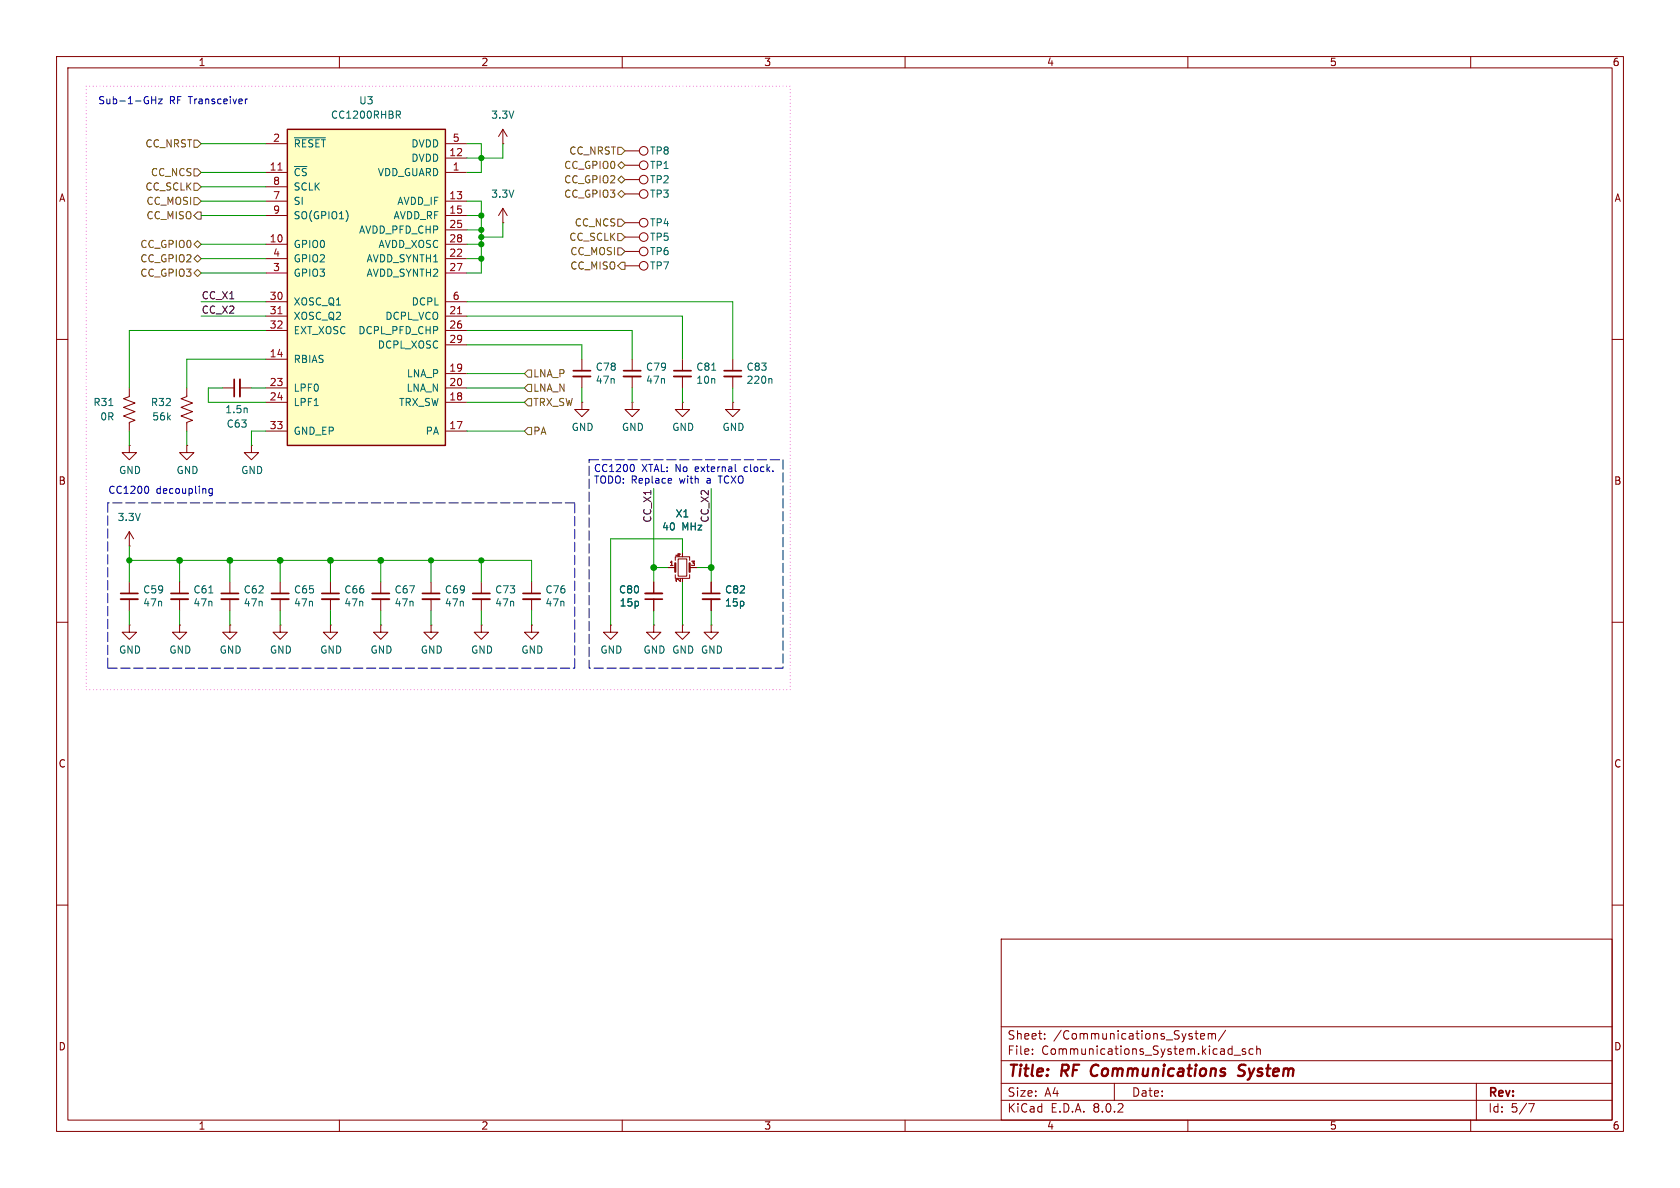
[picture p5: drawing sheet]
<svg xmlns="http://www.w3.org/2000/svg" width="297mm" height="210mm" viewBox="0 0 297 210" stroke-linecap="round" stroke-linejoin="round" font-family="sans-serif">
<g fill="none" stroke="#840000" stroke-width=".18">
<path d="M10 10h277v190h-277zM12 12h273v186h-273zM60 10v2M110 10v2M160 10v2M210 10v2M260 10v2M88.9 39.4h.1M88.9 25.4h.1M88.9 36.8l-.8 1.3M88.9 22.9v2.5M88.9 36.8v2.6"/>
<path d="M88.9 36.8l.8 1.3M88.9 22.9l-.8 1.2M88.9 22.9l.8 1.2M110.5 26.7h2.5M110.5 29.2h2.5M110.5 31.8h2.5M110.5 34.3h2.5M10 60h2M285 60h2M102.9 71.1v1.3h1.2l-1.2 1.3-1.3-1.3h1.3M102.9 71.1h.1M102.9 63.5v2"/>
<path d="M102.9 66.5v2.1M111.8 71.1v1.3h1.2l-1.2 1.3-1.3-1.3h1.3M111.8 71.1h.1M111.8 63.5v2M111.8 66.5v2.1M120.6 63.5v2M120.6 66.5v2.1M129.5 63.5v2M129.5 66.5v2.1M10 110h2M31.7 102.9v2M31.7 105.9v2.1"/>
<path d="M285 110h2M10 160h2M285 160h2M177 166h108v32h-108zM60 198v2M110 198v2M160 198v2M177 194.5h108M177 191.5h108M177 187.5h108M177 181.5h108M182.5 186.3v.1"/>
<path d="M182.5 185.5v.1M184.7 183.6v.1M184.7 182.8v.1M197 191.5v3M210 198v2M212.2 183.2l.8-.1-.1-.3-.4-.1-.3 .2 .1 .7h.6M213.6 182.8l.4-.1 .2 .2M213.6 182.7v1M214.2 182.9l.3-.2 .3 .1 .1 .9M214.2 182.9v.8M216.7 182.1l-1.3 2M218.2 186.5h1.1"/>
<path d="M220.2 185.5l-.4-.1-.2 .2 .1 .2 .5 .2v.3h-.6M221.5 185.5l-.4-.1-.3 .3v.4l.2 .2h.5M222.2 185.5l.2-.1 .3 .1 .1 .9M222.2 184.9v1.5M260 198v2M261 191.5v6.5M270.2 195.1h1l-.6 1.5"/>
<circle cx="113.8" cy="26.7" r=".76"/>
<circle cx="113.8" cy="34.3" r=".76"/>
<circle cx="113.8" cy="29.2" r=".76"/>
<circle cx="113.8" cy="31.7" r=".76"/>
</g>
<path d="M193.1 188.5a1.27 1.27 0 0 0 0 1.6M219.9 190a.85 .85 0 0 1-1.1 .1M219.9 188.2l-.6 .1a.46 .46 0 0 0-.3 .5 .46 .46 0 0 0 .3 .4l.6 .2" fill="none" stroke="#840000" stroke-width=".4"/>
<path d="M101.3 66.5h3.1M110.2 66.5h3.1M119.1 66.5h3.1M128 66.5h3.1M30.2 105.9h3.1" fill="none" stroke="#840000" stroke-width=".33"/>
<path d="M101.3 65.5h3.1M110.2 65.5h3.1M119.1 65.5h3.1M128 65.5h3.1M30.2 104.9h3.1" fill="none" stroke="#840000" stroke-width=".3"/>
<path d="M125.8 65.5h.7M136.3 66.9l.2 .2v.7M36.9 104.8h.7" fill="none" stroke="#006464" stroke-width=".18"/>
<path d="M50.8 22.9h27.9v55.8h-27.9z" fill="#ffffc2"/>
<path d="M50.8 22.9h27.9v55.8h-27.9z" fill="none" stroke="#840000" stroke-width=".25"/>
<g fill="none" stroke="#840000" stroke-width=".18">
<path d="M47 30.5h3.8M47 35.6h3.8M47 38.1h3.8M47 25.4h3.8M47 33h3.8M78.7 30.5h3.8M78.7 27.9h3.8M78.7 35.6h3.8M78.7 38.1h3.8M78.7 25.4h3.8M110.5 39.4h2.5M47 43.2h3.8"/>
<path d="M47 55.9h3.8M47 45.7h3.8M47 58.4h3.8M47 48.3h3.8M47 53.3h3.8M78.7 43.2h3.8M78.7 55.9h3.8M78.7 45.7h3.8M78.7 40.6h3.8M78.7 58.4h3.8M78.7 48.3h3.8M78.7 53.3h3.8"/>
<path d="M110.5 41.9h2.5M110.5 44.5h2.5M110.5 47h2.5M22.9 78.7v1.3h1.2l-1.2 1.3-1.3-1.3h1.3M22.9 78.7h.1M22.9 68.6v1.5l-1.1 .4 2.1 .7-2.1 .8 2.1 .8-2.1 .7 2.1 .8-1 .4v1.5M33 68.6v1.5l-1 .4 2 .7-2 .8 2 .8-2 .7 2 .8-1 .4v1.5M33 78.7v1.3h1.3l-1.3 1.3-1.3-1.3h1.3M33 78.7h.1M39.4 68.6h2M42.4 68.6h2M44.4 78.7v1.3h1.3l-1.3 1.3-1.2-1.3h1.2"/>
<path d="M44.4 78.7h.1M47 63.5h3.8M47 76.2h3.8M47 71.1h3.8M47 68.6h3.8M78.7 76.2h3.8M78.7 71.1h3.8M78.7 66h3.8M78.7 68.6h3.8M78.7 61h3.8M120.6 71.1v1.3h1.3l-1.3 1.3-1.2-1.3h1.2M120.6 71.1h.1"/>
<path d="M129.5 71.1v1.3h1.3l-1.3 1.3-1.2-1.3h1.2M129.5 71.1h.1M22.9 96.5h.1M22.9 94v2.5M22.9 94l-.8 1.3M22.9 94l.7 1.3M119.4 99.1v-.7h2.5v.7M119.9 98.8h1.5v3.1h-1.5zM22.9 110.5v1.3h1.2l-1.2 1.2-1.3-1.2h1.3M22.9 110.5h.1M22.9 102.9v2M22.9 105.9v2.1"/>
<path d="M31.7 110.5v1.3h1.3l-1.3 1.2-1.2-1.2h1.2M31.7 110.5h.1M40.6 110.5v1.3h1.3l-1.3 1.2-1.2-1.2h1.2M40.6 110.5h.1M40.6 102.9v2M40.6 105.9v2.1M49.5 110.5v1.3h1.3l-1.3 1.2-1.2-1.2h1.2M49.5 110.5h.1M49.5 102.9v2M49.5 105.9v2.1M58.4 110.5v1.3h1.3l-1.3 1.2-1.3-1.2h1.3M58.4 110.5h.1"/>
<path d="M58.4 102.9v2M58.4 105.9v2.1M67.3 110.5v1.3h1.3l-1.3 1.2-1.3-1.2h1.3M67.3 110.5h.1M67.3 102.9v2M67.3 105.9v2.1M76.2 110.5v1.3h1.3l-1.3 1.2-1.3-1.2h1.3M76.2 110.5h.1M76.2 102.9v2M76.2 105.9v2.1M85.1 110.5v1.3h1.3l-1.3 1.2-1.3-1.2h1.3M85.1 110.5h.1"/>
<path d="M85.1 102.9v2M85.1 105.9v2.1M94 110.5v1.3h1.2l-1.2 1.2-1.3-1.2h1.3M94 110.5h.1M94 102.9v2M94 105.9v2.1M107.9 110.5v1.3h1.3l-1.3 1.2-1.2-1.2h1.2M107.9 110.5h.1M115.6 110.5v1.3h1.2l-1.2 1.2-1.3-1.2h1.3M115.6 110.5h.1M115.6 102.9v2M115.6 105.9v2.1"/>
<path d="M118.1 100.3h1.3M119.4 101.6v.6h2.5v-.6M120.6 110.5v1.3h1.3l-1.3 1.2-1.2-1.2h1.2M120.6 110.5h.1M121.9 100.3h1.3M125.7 110.5v1.3h1.3l-1.3 1.2-1.2-1.2h1.2M125.7 110.5h.1M125.7 102.9v2M125.7 105.9v2.1"/>
<circle cx="113.8" cy="39.4" r=".76"/>
<circle cx="113.8" cy="41.9" r=".76"/>
<circle cx="113.8" cy="44.4" r=".76"/>
<circle cx="113.8" cy="47" r=".76"/>
</g>
<path d="M49.1 30.1h.8M49.1 55.5h.8M80.9 55.5h.7" fill="none" stroke="#a90000" stroke-width=".18"/>
<path d="M70.1 19.6h.4l.3 .3-.1 .3-.6 .1M52 24.4h5.5M61.4 37.6l.1 .5-.1 .7M70.4 20.3l.4 .6M19.2 71.7h.8M43.6 72.2l.1 .8" fill="none" stroke="#006464" stroke-width=".18"/>
<path d="M42.4 67.1v3M21.3 105.9h3.1M39.1 105.9h3.1M48 105.9h3.1M56.9 105.9h3M65.8 105.9h3M74.7 105.9h3M83.6 105.9h3M92.5 105.9h3M114 104.9h3.1M124.2 105.9h3.1" fill="none" stroke="#840000" stroke-width=".33"/>
<path d="M41.4 67.1v3M21.3 104.9h3.1M39.1 104.9h3.1M48 104.9h3.1M56.9 104.9h3M65.8 104.9h3M74.7 104.9h3M83.6 104.9h3M92.5 104.9h3M114 105.9h3.1M124.2 104.9h3.1" fill="none" stroke="#840000" stroke-width=".3"/>
<path d="M119.4 99.6v1.5M121.9 99.6v1.5" fill="none" stroke="#840000" stroke-width=".38"/>
<g fill="none" stroke="#725600" stroke-width=".18">
<path d="M34.3 34.9h.6l.7 .7-.7 .6h-.6zM34.3 32.4h.6l.7 .6-.7 .7h-.6zM34.3 29.8h.6l.7 .7-.7 .6h-.6zM34.3 24.8h.6l.7 .6-.7 .6h-.6zM34.9 37.5h.7v1.2h-.7l-.6-.6zM109.2 26h.7l.6 .7-.6 .6h-.7zM109.2 31.8l.7-.7 .6 .7-.6 .6zM109.2 29.2l.7-.6 .6 .6-.6 .6zM109.2 38.7h.7l.6 .7-.6 .6h-.7zM109.9 33.7l.6 .6-.6 .6-.7-.6zM34.3 48.3l.6-.7 .7 .7-.7 .6zM34.3 45.7l.6-.6 .7 .6-.7 .7z"/>
<path d="M34.9 42.5l.7 .7-.7 .6-.6-.6zM109.2 43.8h.7l.6 .7-.6 .6h-.7zM109.2 41.3h.7l.6 .6-.6 .6h-.7zM109.9 46.4h.6v1.2h-.6l-.7-.6zM93.3 70.5h.7v1.3h-.7l-.6-.7zM93.3 75.6h.7v1.2h-.7l-.6-.6zM93.3 65.4h.7v1.3h-.7l-.6-.7zM93.3 67.9h.7v1.3h-.7l-.6-.6z"/>
</g>
<g fill="none" stroke="#0000c2" stroke-width=".18">
<path d="M26.8 17.1v1.2M26.8 17.7h.7M27.5 17.1v1.2M28 17.5h.7l-.7 .8h.7M43.4 17.5v.8M43.7 17.5l-.3 .2M26 85.9a.79 .79 0 0 1 0 1.3M37.5 86.4v1l-.2 .2h-.3M37.5 86.4h-.3l-.3 .2 .2 .6h.4M111.8 82.1a.79 .79 0 0 1 0 1.3M118.5 84.6l.2 .3-.6 .1M118.7 85.4h-.2"/>
<path d="M130 82.1v1.1l.2 .2"/>
</g>
<path d="M19 88.9v29.2M101.6 88.9h-82.6M104.1 81.3h34.3v36.8h-34.3zM19 118.1h82.6M101.6 118.1v-29.2" fill="none" stroke="#0000c2" stroke-width=".18" stroke-dasharray="1.7 .6"/>
<path d="M15.2 15.2h124.5v106.7h-124.5z" fill="none" stroke="#f0f" stroke-width=".18" stroke-dasharray="0 .6"/>
<g fill="none" stroke="#009600" stroke-width=".18">
<path d="M35.6 35.6h11.4M35.6 38.1h11.4M35.6 25.4h11.4M35.6 30.5h11.4M35.6 33h11.4M82.5 35.6h2.6v12.7h-2.6M82.5 38.1h2.6M82.5 25.4h2.6v5.1h-2.6M88.9 25.4v2.5h-6.4M88.9 39.4v2.5h-3.8M35.6 55.9h11.4M35.6 43.2h11.4"/>
<path d="M35.6 45.7h11.4M35.6 48.3h11.4M35.6 53.3h11.4M47 58.4h-24.1v10.2M82.5 55.9h38.1v7.6M82.5 43.2h2.6M82.5 45.7h2.6M82.5 53.3h47v10.2M82.5 58.4h29.3v5.1M82.5 40.6h2.6M22.9 76.2v2.5M33 76.2v2.5"/>
<path d="M39.4 68.6h-2.6v2.5h10.2M44.4 68.6h2.6M47 76.2h-2.6v2.5M47 63.5h-14v5.1M82.5 68.6h10.2M82.5 76.2h10.2M82.5 71.1h10.2M82.5 61h20.4v2.5M82.5 66h10.2M102.9 68.6v2.5M111.8 68.6v2.5M120.6 68.6v2.5"/>
<path d="M129.5 68.6v2.5M22.9 96.5v6.4M22.9 99.1h71.1v3.8M31.7 99.1v3.8M40.6 99.1v3.8M49.5 99.1v3.8M58.4 99.1v3.8M67.3 99.1v3.8M76.2 99.1v3.8M85.1 99.1v3.8M115.6 86.4v16.5M120.6 97.8v-2.5h-12.7v15.2"/>
<path d="M125.7 86.4v16.5M22.9 108v2.5M31.7 108v2.5M40.6 108v2.5M49.5 108v2.5M58.4 108v2.5M67.3 108v2.5M76.2 108v2.5M85.1 108v2.5M94 108v2.5M115.6 108v2.5M115.6 100.3h2.5"/>
<path d="M120.6 102.9v7.6M123.2 100.3h2.5M125.7 108v2.5"/>
</g>
<g fill="#009600" stroke="#009600" stroke-width=".18">
<circle cx="85.1" cy="45.7" r=".46"/>
<circle cx="85.1" cy="27.9" r=".46"/>
<circle cx="85.1" cy="43.2" r=".46"/>
<circle cx="85.1" cy="41.9" r=".46"/>
<circle cx="85.1" cy="40.6" r=".46"/>
<circle cx="85.1" cy="38.1" r=".46"/>
<circle cx="115.6" cy="100.3" r=".51"/>
<circle cx="125.7" cy="100.3" r=".51"/>
<circle cx="85.1" cy="99.1" r=".46"/>
<circle cx="31.8" cy="99.1" r=".51"/>
<circle cx="40.6" cy="99.1" r=".51"/>
<circle cx="22.9" cy="99.1" r=".46"/>
<circle cx="58.4" cy="99.1" r=".51"/>
<circle cx="76.2" cy="99.1" r=".46"/>
<circle cx="67.3" cy="99.1" r=".51"/>
<circle cx="49.5" cy="99.1" r=".51"/>
</g>
<g font-size="2.8" fill="#840000">
<text x="178" y="190.9">Title:</text>
<text x="187.7" y="190.9">RF</text>
<text x="193.7" y="190.9">Communications</text>
<text x="220.6" y="190.9">System</text>
</g>
<g font-size="2.1" fill="#840000">
<text x="178" y="184">Sheet:</text>
<text x="186.2" y="184">/Communications_System/</text>
<text x="178" y="186.7">File:</text>
<text x="184.1" y="186.7">Communications_System.kicad_sch</text>
<text x="178" y="196.9">KiCad</text>
<text x="178" y="194.1">Size:</text>
<text x="184.7" y="194.1">A4</text>
<text x="185.7" y="196.9">E.D.A.</text>
<text x="193.3" y="196.9">8.0.2</text>
<text x="200" y="194.1">Date:</text>
<text x="263" y="194.3">Rev:</text>
<text x="263" y="196.9">Id:</text>
<text x="267.1" y="196.9">5/7</text>
</g>
<g font-size="1.8" fill="#840000">
<text x="35" y="11.9">1</text>
<text x="85" y="11.9">2</text>
<text x="135" y="11.9">3</text>
<text x="185" y="11.9">4</text>
<text x="235" y="11.9">5</text>
<text x="285" y="11.9">6</text>
<text x="10.3" y="35.9">A</text>
<text x="285.3" y="35.9">A</text>
<text x="10.3" y="85.9">B</text>
<text x="285.3" y="85.9">B</text>
<text x="10.3" y="135.9">C</text>
<text x="285.3" y="135.9">C</text>
<text x="10.3" y="185.9">D</text>
<text x="285.3" y="185.9">D</text>
<text x="35" y="199.9">1</text>
<text x="85" y="199.9">2</text>
<text x="135" y="199.9">3</text>
<text x="185" y="199.9">4</text>
<text x="235" y="199.9">5</text>
<text x="285" y="199.9">6</text>
</g>
<g font-size="1.8" fill="#0000c2">
<text x="17.3" y="18.7">Sub-1-GHz</text>
<text x="29.9" y="18.7">RF Transceiver</text>
<text x="104.9" y="83.8">CC1200</text>
<text x="113.5" y="83.8">XTAL: No</text>
<text x="123.2" y="83.8">external</text>
<text x="132" y="83.8">clock.</text>
<text x="19" y="87.4">CC1200</text>
<text x="27.6" y="87.4">decoupling</text>
<text x="104.9" y="85.8">TODO: Replace</text>
<text x="120.2" y="85.8">with</text>
<text x="125.2" y="85.8">a</text>
<text x="127.5" y="85.8">TCXO</text>
</g>
<g font-size="1.8" fill="#006464">
<text x="58.4" y="21.2">CC1200RHBR</text>
<text x="63.4" y="18.6">U3</text>
<text x="86.7" y="21.2">3.3V</text>
<text x="51.8" y="26.3">~{RESET}</text>
<text x="72.6" y="28.8">DVDD</text>
<text x="72.6" y="26.3">DVDD</text>
<text x="114.8" y="27.5">TP8</text>
<text x="51.8" y="31.3">~{CS}</text>
<text x="51.8" y="33.9">SCLK</text>
<text x="66.7" y="31.3">VDD_GUARD</text>
<text x="86.7" y="35.2">3.3V</text>
<text x="114.8" y="30.1">TP1</text>
<text x="114.8" y="32.6">TP2</text>
<text x="114.8" y="35.2">TP3</text>
<text x="51.8" y="36.4">SI</text>
<text x="51.8" y="39">SO(GPIO1)</text>
<text x="63.4" y="41.5">AVDD_PFD_CHP</text>
<text x="69.5" y="39">AVDD_RF</text>
<text x="70.1" y="36.4">AVDD_IF</text>
<text x="114.8" y="40.2">TP4</text>
<text x="51.8" y="44">GPIO0</text>
<text x="51.8" y="46.6">GPIO2</text>
<text x="64.7" y="46.6">AVDD_SYNTH1</text>
<text x="66.8" y="44">AVDD_XOSC</text>
<text x="114.8" y="42.8">TP5</text>
<text x="114.8" y="45.3">TP6</text>
<text x="114.8" y="47.9">TP7</text>
<text x="51.8" y="49.1">GPIO3</text>
<text x="64.7" y="49.1">AVDD_SYNTH2</text>
<text x="51.8" y="54.2">XOSC_Q1</text>
<text x="51.8" y="56.7">XOSC_Q2</text>
<text x="51.8" y="59.3">EXT_XOSC</text>
<text x="63.2" y="59.3">DCPL_PFD_CHP</text>
<text x="68" y="56.7">DCPL_VCO</text>
<text x="72.7" y="54.2">DCPL</text>
<text x="51.8" y="64.4">RBIAS</text>
<text x="66.7" y="61.8">DCPL_XOSC</text>
<text x="105.2" y="65.7">C78</text>
<text x="114.1" y="65.7">C79</text>
<text x="123" y="65.7">C81</text>
<text x="131.9" y="65.7">C83</text>
<text x="16.4" y="72">R31</text>
<text x="26.6" y="72">R32</text>
<text x="51.8" y="69.4">LPF0</text>
<text x="51.8" y="72">LPF1</text>
<text x="70.4" y="72">TRX_SW</text>
<text x="71.8" y="69.4">LNA_N</text>
<text x="71.8" y="66.9">LNA_P</text>
<text x="105.2" y="68">47n</text>
<text x="114.1" y="68">47n</text>
<text x="123" y="68">10n</text>
<text x="131.9" y="68">220n</text>
<text x="17.6" y="74.5">0R</text>
<text x="26.8" y="74.5">56k</text>
<text x="39.7" y="73.3">1.5n</text>
<text x="40" y="75.8">C63</text>
<text x="51.8" y="77.1">GND_EP</text>
<text x="75.2" y="77.1">PA</text>
<text x="101" y="76.4">GND</text>
<text x="109.9" y="76.4">GND</text>
<text x="118.7" y="76.4">GND</text>
<text x="127.6" y="76.4">GND</text>
<text x="21" y="84">GND</text>
<text x="31.1" y="84">GND</text>
<text x="42.5" y="84">GND</text>
<text x="20.7" y="92.3">3.3V</text>
<text x="116.9" y="94">40</text>
<text x="119.3" y="91.7">X1</text>
<text x="120.5" y="94">MHz</text>
<text x="25.2" y="105.1">C59</text>
<text x="25.2" y="107.4">47n</text>
<text x="34.1" y="105.1">C61</text>
<text x="34.1" y="107.4">47n</text>
<text x="43" y="105.1">C62</text>
<text x="43" y="107.4">47n</text>
<text x="51.9" y="105.1">C65</text>
<text x="51.9" y="107.4">47n</text>
<text x="60.8" y="105.1">C66</text>
<text x="60.8" y="107.4">47n</text>
<text x="69.7" y="105.1">C67</text>
<text x="69.7" y="107.4">47n</text>
<text x="78.5" y="105.1">C69</text>
<text x="78.5" y="107.4">47n</text>
<text x="87.4" y="105.1">C73</text>
<text x="87.4" y="107.4">47n</text>
<text x="96.3" y="105.1">C76</text>
<text x="96.3" y="107.4">47n</text>
<text x="109.3" y="105.1">C80</text>
<text x="109.5" y="107.4">15p</text>
<text x="128.1" y="105.1">C82</text>
<text x="128.1" y="107.4">15p</text>
<text x="21" y="115.7">GND</text>
<text x="29.8" y="115.7">GND</text>
<text x="38.7" y="115.7">GND</text>
<text x="47.6" y="115.7">GND</text>
<text x="56.5" y="115.7">GND</text>
<text x="65.4" y="115.7">GND</text>
<text x="74.3" y="115.7">GND</text>
<text x="83.2" y="115.7">GND</text>
<text x="92.1" y="115.7">GND</text>
<text x="106" y="115.7">GND</text>
<text x="113.7" y="115.7">GND GND GND</text>
</g>
<g font-size="1.8" fill="#725600">
<text x="25.6" y="26.3">CC_NRST</text>
<text x="100.5" y="27.5">CC_NRST</text>
<text x="25.6" y="33.9">CC_SCLK</text>
<text x="26.6" y="31.3">CC_NCS</text>
<text x="99.6" y="32.6">CC_GPIO2</text>
<text x="99.6" y="35.2">CC_GPIO3</text>
<text x="99.6" y="30.1">CC_GPIO0</text>
<text x="25.8" y="36.4">CC_MOSI</text>
<text x="25.8" y="39">CC_MISO</text>
<text x="101.5" y="40.2">CC_NCS</text>
<text x="24.7" y="46.6">CC_GPIO2</text>
<text x="24.7" y="44">CC_GPIO0</text>
<text x="100.5" y="42.8">CC_SCLK</text>
<text x="100.7" y="45.3">CC_MOSI</text>
<text x="100.7" y="47.9">CC_MISO</text>
<text x="24.7" y="49.1">CC_GPIO3</text>
<text x="94.2" y="72">TRX_SW</text>
<text x="94.2" y="66.9">LNA_P</text>
<text x="94.2" y="69.4">LNA_N</text>
<text x="94.2" y="77.1">PA</text>
</g>
<g font-size="1.8" fill="#a90000">
<text x="48.2" y="25.1">2</text>
<text x="79.3" y="27.7">12</text>
<text x="79.9" y="25.1">5</text>
<text x="47.6" y="30.2">11</text>
<text x="48.2" y="35.3">7</text>
<text x="48.2" y="32.8">8</text>
<text x="79.3" y="35.3">13</text>
<text x="79.9" y="30.2">1</text>
<text x="48.2" y="37.8">9</text>
<text x="79.3" y="37.8">15</text>
<text x="79.3" y="40.4">25</text>
<text x="47.6" y="42.9">10</text>
<text x="48.2" y="45.5">4</text>
<text x="79.3" y="45.5">22</text>
<text x="79.3" y="42.9">28</text>
<text x="47.6" y="53.1">30</text>
<text x="48.2" y="48">3</text>
<text x="79.3" y="48">27</text>
<text x="79.9" y="53.1">6</text>
<text x="47.6" y="55.6">31</text>
<text x="47.6" y="58.2">32</text>
<text x="79.3" y="55.6">21</text>
<text x="79.3" y="58.2">26</text>
<text x="47.6" y="63.2">14</text>
<text x="79.3" y="65.8">19</text>
<text x="79.3" y="60.7">29</text>
<text x="47.6" y="68.3">23</text>
<text x="47.6" y="70.9">24</text>
<text x="79.3" y="70.9">18</text>
<text x="79.3" y="68.3">20</text>
<text x="47.6" y="75.9">33</text>
<text x="79.3" y="75.9">17</text>
</g>
<g font-size="1.8" fill="#0f0f0f">
<text x="35.6" y="53">CC_X1</text>
<text x="35.6" y="55.5">CC_X2</text>
<text x="115.2" y="92.5" transform="rotate(-90 115.2 92.5)">CC_X1</text>
<text x="125.4" y="92.5" transform="rotate(-90 125.4 92.5)">CC_X2</text>
</g>
<g font-size="1.1" fill="#a90000">
<text x="118.2" y="100.1">1</text>
<text x="120.4" y="98.6" transform="rotate(-90 120.4 98.6)">4</text>
<text x="122" y="100.1">3</text>
<text x="120.4" y="103.1" transform="rotate(-90 120.4 103.1)">2</text>
</g>
</svg>
